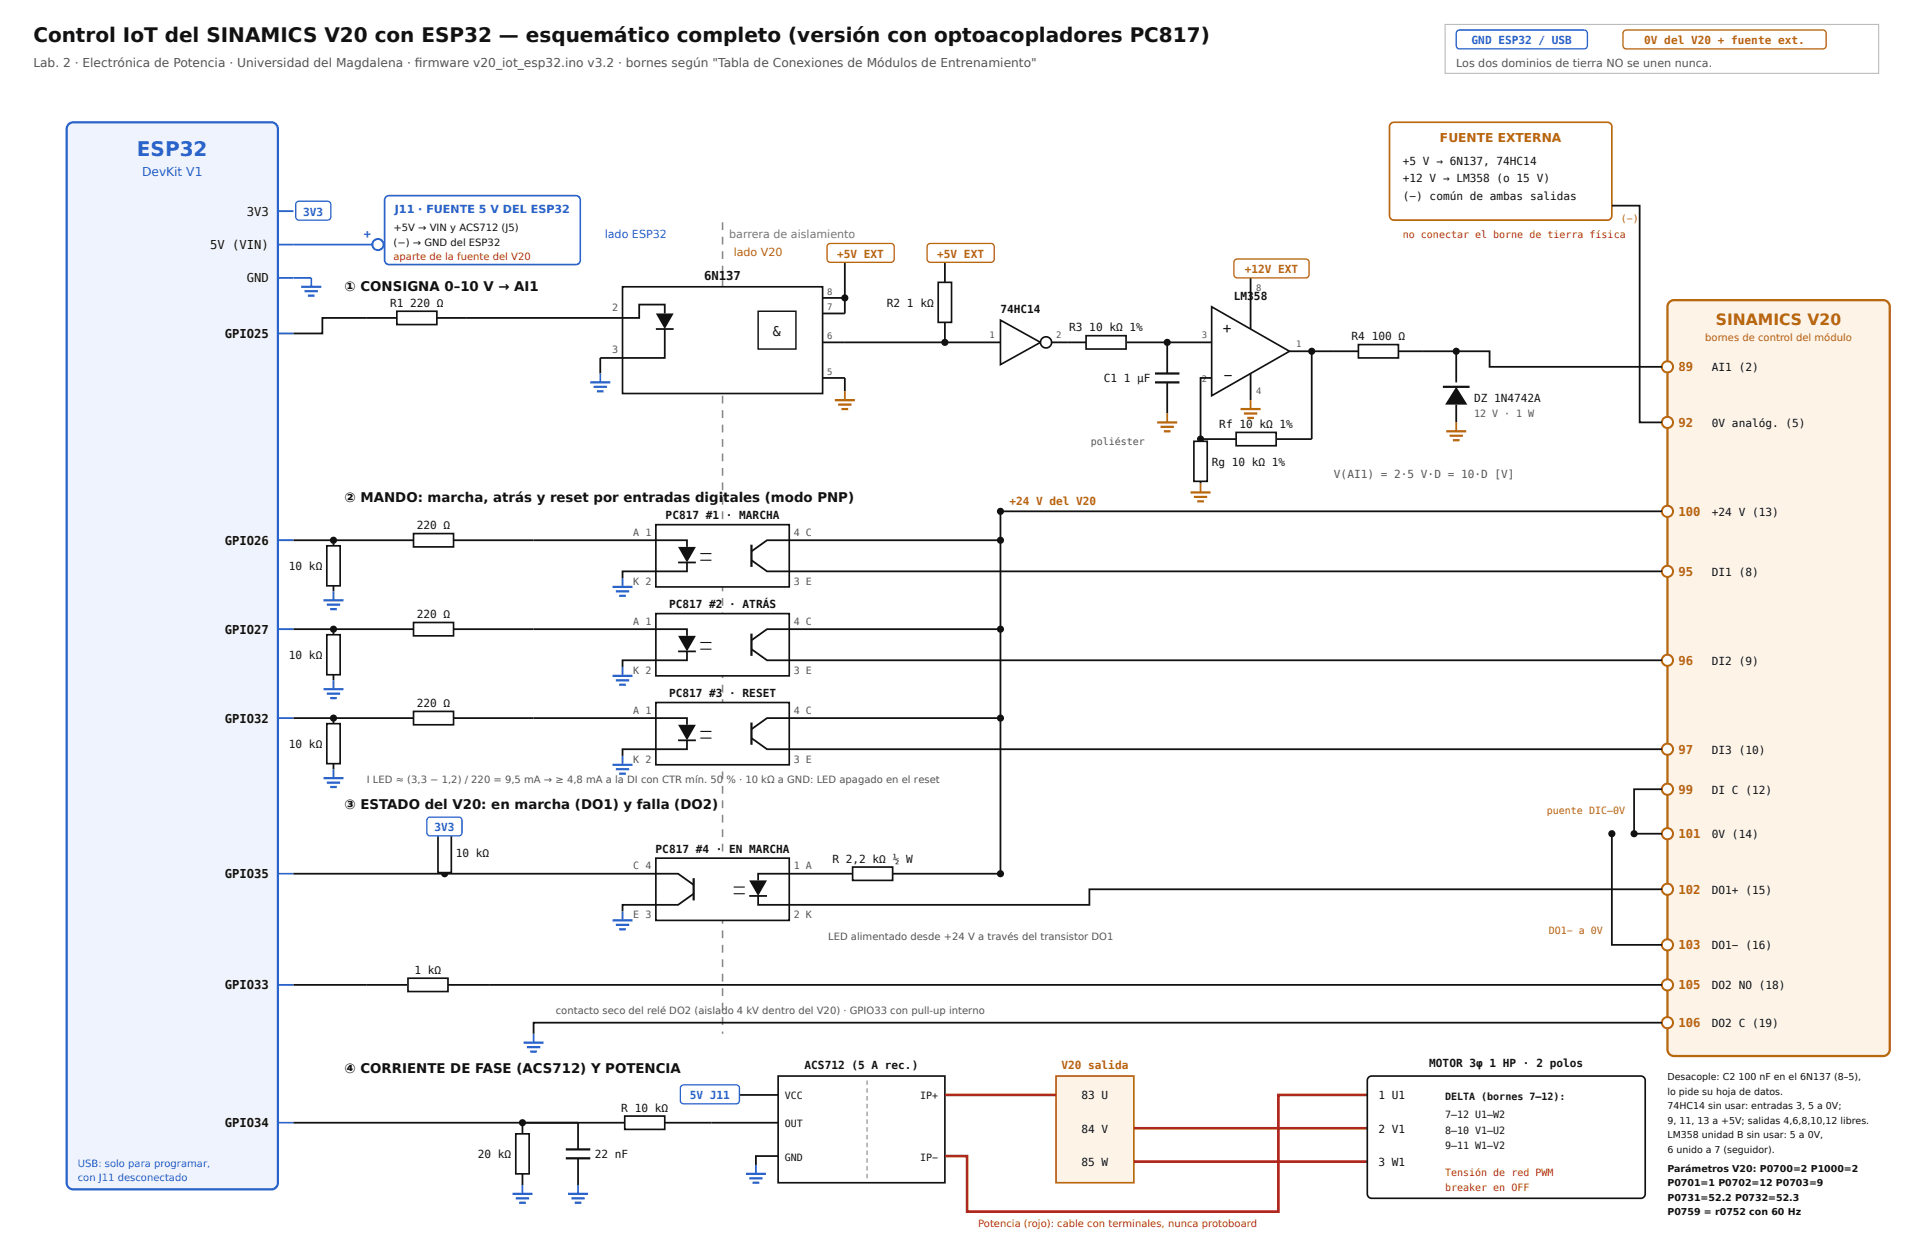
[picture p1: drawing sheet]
<svg xmlns="http://www.w3.org/2000/svg" width="455mm" height="296mm" viewBox="0 0 455 296" stroke-linecap="round" stroke-linejoin="round" font-family="sans-serif">
<path d="M344 5.8h103.1v11.7h-103.1z" fill="none" stroke="#bbb" stroke-width=".26"/>
<path d="M346.8 7.4l.6-.3h29.6a.79 .79 0 0 1 .8 .8v2.9a.79 .79 0 0 1-.8 .8h-29.6a.79 .79 0 0 1-.8-.8v-2.9z" fill="#fff"/>
<path d="M346.8 7.4l.6-.3h29.6a.79 .79 0 0 1 .8 .8v2.9a.79 .79 0 0 1-.8 .8h-29.6a.79 .79 0 0 1-.8-.8v-2.9z" fill="none" stroke="#2a63c9" stroke-width=".32"/>
<path d="M386.5 7.4l.6-.3h46.8a.79 .79 0 0 1 .8 .8v2.9a.79 .79 0 0 1-.8 .8h-46.8a.79 .79 0 0 1-.8-.8v-2.9z" fill="#fff"/>
<path d="M386.5 7.4l.6-.3h46.8a.79 .79 0 0 1 .8 .8v2.9a.79 .79 0 0 1-.8 .8h-46.8a.79 .79 0 0 1-.8-.8v-2.9z" fill="none" stroke="#b8690b" stroke-width=".32"/>
<path d="M16.3 29.6l.6-.4 .6-.1h47.1a1.59 1.59 0 0 1 1.5 1.6v250.8a1.59 1.59 0 0 1-1.5 1.6h-47.1a1.59 1.59 0 0 1-1.6-1.6v-250.8l.1-.6z" fill="#eef3fd"/>
<path d="M16.3 29.6l.6-.4 .6-.1h47.1a1.59 1.59 0 0 1 1.5 1.6v250.8a1.59 1.59 0 0 1-1.5 1.6h-47.1a1.59 1.59 0 0 1-1.6-1.6v-250.8l.1-.6z" fill="none" stroke="#2a63c9" stroke-width=".53"/>
<path d="M66.1 50.3h3.7M66.1 58.2h3.7M66.1 66.1h3.7M66.1 79.4h3.7M66.1 128.6h3.7M66.1 149.8h3.7M66.1 170.9h3.7M66.1 208h3.7M66.1 234.4h3.7M66.1 267.2h3.7" fill="none" stroke="#2a63c9" stroke-width=".42"/>
<path d="M70.6 48.1l.6-.2h6.7a.79 .79 0 0 1 .8 .8v2.9a.79 .79 0 0 1-.8 .8h-6.7a.79 .79 0 0 1-.8-.8v-2.9z" fill="#fff"/>
<path d="M70.6 48.1l.6-.2h6.7a.79 .79 0 0 1 .8 .8v2.9a.79 .79 0 0 1-.8 .8h-6.7a.79 .79 0 0 1-.8-.8v-2.9z" fill="none" stroke="#2a63c9" stroke-width=".32"/>
<path d="M69.8 58.2h20.2M69.8 66.1h4.3v2.2" fill="none" stroke="#2a63c9" stroke-width=".42"/>
<path d="M71.7 68.3h4.8M72.5 69.3h3.2M73.3 70.4h1.6" fill="none" stroke="#2a63c9" stroke-width=".53"/>
<circle cx="90" cy="58.2" r="1.32" fill="#fff"/>
<circle cx="90" cy="58.2" r="1.32" fill="none" stroke="#2a63c9" stroke-width=".48"/>
<path d="M91.9 46.9l.7-.3h44.5a1.06 1.06 0 0 1 1 1v14.3a1.06 1.06 0 0 1-1 1.1h-44.5a1.06 1.06 0 0 1-1.1-1.1v-14.3z" fill="#fff"/>
<path d="M91.9 46.9l.7-.3h44.5a1.06 1.06 0 0 1 1 1v14.3a1.06 1.06 0 0 1-1 1.1h-44.5a1.06 1.06 0 0 1-1.1-1.1v-14.3z" fill="none" stroke="#2a63c9" stroke-width=".4"/>
<path d="M171.8 52.9h.4v1.9h-.4zM171.8 56.4h.4v1.8h-.4zM171.8 59.8h.4v1.8h-.4zM171.8 63.2h.4v1.9h-.4zM171.8 66.7h.4v1.8h-.4zM171.8 70.1h.4v1.9h-.4zM171.8 73.6h.4v1.8h-.4zM171.8 77h.4v1.8h-.4zM171.8 80.4h.4v1.9h-.4zM171.8 83.9h.4v1.8h-.4zM171.8 87.3h.4v1.9h-.4zM171.8 90.8h.4v1.8h-.4zM171.8 94.2h.4v1.8h-.4zM171.8 97.6h.4v1.9h-.4zM171.8 101.1h.4v1.8h-.4zM171.8 104.5h.4v1.9h-.4zM171.8 107.9h.4v1.9h-.4zM171.8 111.4h.4v1.8h-.4zM171.8 114.8h.4v1.9h-.4zM171.8 118.3h.4v1.8h-.4zM171.8 121.7h.4v1.9h-.4zM171.8 125.1h.4v1.9h-.4zM171.8 128.6h.4v1.8h-.4zM171.8 132h.4v1.9h-.4zM171.8 135.5h.4v1.8h-.4zM171.8 138.9h.4v1.9h-.4zM171.8 142.3h.4v1.9h-.4zM171.8 145.8h.4v1.8h-.4zM171.8 149.2h.4v1.9h-.4zM171.8 152.7h.4v1.8h-.4zM171.8 156.1h.4v1.9h-.4zM171.8 159.5h.4v1.9h-.4zM171.8 163h.4v1.8h-.4zM171.8 166.4h.4v1.9h-.4zM171.8 169.9h.4v1.8h-.4zM171.8 173.3h.4v1.9h-.4zM171.8 176.7h.4v1.9h-.4zM171.8 180.2h.4v1.8h-.4zM171.8 183.6h.4v1.9h-.4zM171.8 187.1h.4v1.8h-.4zM171.8 190.5h.4v1.9h-.4zM171.8 193.9h.4v1.9h-.4zM171.8 197.4h.4v1.8h-.4zM171.8 200.8h.4v1.9h-.4zM171.8 204.3h.4v1.8h-.4zM171.8 207.7h.4v1.8h-.4zM171.8 211.1h.4v1.9h-.4zM171.8 214.6h.4v1.8h-.4zM171.8 218h.4v1.9h-.4zM171.8 221.5h.4v1.8h-.4zM171.8 224.9h.4v1.8h-.4zM171.8 228.3h.4v1.9h-.4zM171.8 231.8h.4v1.8h-.4zM171.8 235.2h.4v1.9h-.4zM171.8 238.7h.4v1.8h-.4zM171.8 242.1h.4v1.8h-.4zM171.8 245.5h.4v.6h-.4z" fill="#888"/>
<path d="M397.3 71.9l.6-.3 .6-.2h49.7a1.59 1.59 0 0 1 1.6 1.6v176.8a1.59 1.59 0 0 1-1.6 1.6h-49.7a1.59 1.59 0 0 1-1.6-1.6v-176.8l.1-.6z" fill="#fdf4e7"/>
<path d="M397.3 71.9l.6-.3 .6-.2h49.7a1.59 1.59 0 0 1 1.6 1.6v176.8a1.59 1.59 0 0 1-1.6 1.6h-49.7a1.59 1.59 0 0 1-1.6-1.6v-176.8l.1-.6z" fill="none" stroke="#b8690b" stroke-width=".53"/>
<circle cx="396.9" cy="87.3" r="1.32" fill="#fff"/>
<circle cx="396.9" cy="87.3" r="1.32" fill="none" stroke="#b8690b" stroke-width=".48"/>
<circle cx="396.9" cy="100.5" r="1.32" fill="#fff"/>
<circle cx="396.9" cy="100.5" r="1.32" fill="none" stroke="#b8690b" stroke-width=".48"/>
<circle cx="396.9" cy="121.7" r="1.32" fill="#fff"/>
<circle cx="396.9" cy="121.7" r="1.32" fill="none" stroke="#b8690b" stroke-width=".48"/>
<circle cx="396.9" cy="136" r="1.32" fill="#fff"/>
<circle cx="396.9" cy="136" r="1.32" fill="none" stroke="#b8690b" stroke-width=".48"/>
<circle cx="396.9" cy="157.2" r="1.32" fill="#fff"/>
<circle cx="396.9" cy="157.2" r="1.32" fill="none" stroke="#b8690b" stroke-width=".48"/>
<circle cx="396.9" cy="178.3" r="1.32" fill="#fff"/>
<circle cx="396.9" cy="178.3" r="1.32" fill="none" stroke="#b8690b" stroke-width=".48"/>
<circle cx="396.9" cy="187.9" r="1.32" fill="#fff"/>
<circle cx="396.9" cy="187.9" r="1.32" fill="none" stroke="#b8690b" stroke-width=".48"/>
<circle cx="396.9" cy="198.4" r="1.32" fill="#fff"/>
<circle cx="396.9" cy="198.4" r="1.32" fill="none" stroke="#b8690b" stroke-width=".48"/>
<circle cx="396.9" cy="211.7" r="1.32" fill="#fff"/>
<circle cx="396.9" cy="211.7" r="1.32" fill="none" stroke="#b8690b" stroke-width=".48"/>
<circle cx="396.9" cy="224.9" r="1.32" fill="#fff"/>
<circle cx="396.9" cy="224.9" r="1.32" fill="none" stroke="#b8690b" stroke-width=".48"/>
<circle cx="396.9" cy="234.4" r="1.32" fill="#fff"/>
<circle cx="396.9" cy="234.4" r="1.32" fill="none" stroke="#b8690b" stroke-width=".48"/>
<circle cx="396.9" cy="243.4" r="1.32" fill="#fff"/>
<circle cx="396.9" cy="243.4" r="1.32" fill="none" stroke="#b8690b" stroke-width=".48"/>
<path d="M94.5 75.7h-17.8v3.7h-6.9M104 75.7h7.1" fill="none" stroke="#111" stroke-width=".42"/>
<path d="M94.5 74.1h9.5v3.2h-9.5z" fill="#fff"/>
<path d="M94.5 74.1h9.5v3.2h-9.5z" fill="none" stroke="#111" stroke-width=".4"/>
<path d="M111.1 75.7h37.1" fill="none" stroke="#111" stroke-width=".42"/>
<path d="M148.2 68.3h47.6v25.4h-47.6z" fill="#fff"/>
<path d="M148.2 68.3h47.6v25.4h-47.6z" fill="none" stroke="#111" stroke-width=".4"/>
<path d="M156.1 74.6h4.2l-2.1 3.7z" fill="#111"/>
<path d="M156.1 78.3h4.2M158.2 74.6v-2.1h-6.1v3.2h-3.9M158.2 78.3v6.9h-15.3v3.7M195.8 70.9h5.3v3.7h-5.3M195.8 81.5h5.3M195.8 90h5.3" fill="none" stroke="#111" stroke-width=".42"/>
<path d="M142.9 88.9v2.1" fill="none" stroke="#2a63c9" stroke-width=".42"/>
<path d="M140.5 91h4.8M141.3 92.1h3.2M142.1 93.1h1.6" fill="none" stroke="#2a63c9" stroke-width=".53"/>
<path d="M180.4 74.1h9v9h-9z" fill="none" stroke="#111" stroke-width=".34"/>
<circle cx="201.1" cy="70.9" r=".85" fill="#111"/>
<path d="M201.1 62.4v8.5" fill="none" stroke="#111" stroke-width=".42"/>
<path d="M197.1 58.2l.5-.3h14.4a.79 .79 0 0 1 .8 .8v2.9a.79 .79 0 0 1-.8 .8h-14.4a.79 .79 0 0 1-.8-.8v-2.9z" fill="#fff"/>
<path d="M197.1 58.2l.5-.3h14.4a.79 .79 0 0 1 .8 .8v2.9a.79 .79 0 0 1-.8 .8h-14.4a.79 .79 0 0 1-.8-.8v-2.9z" fill="none" stroke="#b8690b" stroke-width=".32"/>
<path d="M201.1 90v3.1M201.1 81.5h23.8" fill="none" stroke="#111" stroke-width=".42"/>
<path d="M201.1 93.1v2.1" fill="none" stroke="#b8690b" stroke-width=".42"/>
<path d="M198.7 95.2h4.8M199.5 96.3h3.2M200.3 97.4h1.6" fill="none" stroke="#b8690b" stroke-width=".53"/>
<circle cx="224.9" cy="81.5" r=".85" fill="#111"/>
<path d="M224.9 62.4v4.8M224.9 76.7v4.8" fill="none" stroke="#111" stroke-width=".42"/>
<path d="M223.3 67.2h3.2v9.5h-3.2z" fill="#fff"/>
<path d="M223.3 67.2h3.2v9.5h-3.2z" fill="none" stroke="#111" stroke-width=".4"/>
<path d="M220.9 58.2l.6-.3h14.3a.79 .79 0 0 1 .8 .8v2.9a.79 .79 0 0 1-.8 .8h-14.3a.79 .79 0 0 1-.8-.8v-2.9z" fill="#fff"/>
<path d="M220.9 58.2l.6-.3h14.3a.79 .79 0 0 1 .8 .8v2.9a.79 .79 0 0 1-.8 .8h-14.3a.79 .79 0 0 1-.8-.8v-2.9z" fill="none" stroke="#b8690b" stroke-width=".32"/>
<path d="M224.9 81.5h13.2" fill="none" stroke="#111" stroke-width=".42"/>
<path d="M238.1 76.2l9.5 5.3-9.5 5.3z" fill="#fff"/>
<path d="M238.1 76.2l9.5 5.3-9.5 5.3z" fill="none" stroke="#111" stroke-width=".4"/>
<circle cx="249" cy="81.5" r="1.32" fill="#fff"/>
<circle cx="249" cy="81.5" r="1.32" fill="none" stroke="#111" stroke-width=".4"/>
<path d="M250.3 81.5h8.2M268 81.5h4.5" fill="none" stroke="#111" stroke-width=".42"/>
<path d="M258.5 79.9h9.5v3.2h-9.5z" fill="#fff"/>
<path d="M258.5 79.9h9.5v3.2h-9.5z" fill="none" stroke="#111" stroke-width=".4"/>
<path d="M272.5 81.5h15.9" fill="none" stroke="#111" stroke-width=".42"/>
<circle cx="277.8" cy="81.5" r=".85" fill="#111"/>
<path d="M277.8 81.5v7.4M277.8 91v7.4" fill="none" stroke="#111" stroke-width=".42"/>
<path d="M274.9 88.9h5.8M274.9 91h5.8" fill="none" stroke="#111" stroke-width=".53"/>
<path d="M277.8 98.4v2.1" fill="none" stroke="#b8690b" stroke-width=".42"/>
<path d="M275.4 100.5h4.8M276.2 101.6h3.2M277 102.7h1.6" fill="none" stroke="#b8690b" stroke-width=".53"/>
<path d="M288.4 73l18.5 10.6-18.5 10.6z" fill="#fff"/>
<path d="M288.4 73l18.5 10.6-18.5 10.6z" fill="none" stroke="#111" stroke-width=".4"/>
<path d="M288.4 90h-2.7v14.5" fill="none" stroke="#111" stroke-width=".42"/>
<circle cx="285.7" cy="104.5" r=".85" fill="#111"/>
<path d="M285.7 104.5v.5M285.7 114.6v.5" fill="none" stroke="#111" stroke-width=".42"/>
<path d="M284.2 105h3.1v9.6h-3.1z" fill="#fff"/>
<path d="M284.2 105h3.1v9.6h-3.1z" fill="none" stroke="#111" stroke-width=".4"/>
<path d="M285.7 115.1v2.1" fill="none" stroke="#b8690b" stroke-width=".42"/>
<path d="M283.4 117.2h4.7M284.2 118.3h3.1M285 119.3h1.5" fill="none" stroke="#b8690b" stroke-width=".53"/>
<path d="M285.7 104.5h8.5M303.7 104.5h8.5" fill="none" stroke="#111" stroke-width=".42"/>
<path d="M294.2 102.9h9.5v3.2h-9.5z" fill="#fff"/>
<path d="M294.2 102.9h9.5v3.2h-9.5z" fill="none" stroke="#111" stroke-width=".4"/>
<path d="M312.2 83.6v20.9" fill="none" stroke="#111" stroke-width=".42"/>
<circle cx="312.2" cy="83.6" r=".85" fill="#111"/>
<path d="M297.7 66.1v12.2M306.9 83.6h10.6" fill="none" stroke="#111" stroke-width=".42"/>
<path d="M293.9 61.9l.6-.3h16.3a.79 .79 0 0 1 .8 .8v3a.79 .79 0 0 1-.8 .7h-16.3a.79 .79 0 0 1-.8-.7v-3z" fill="#fff"/>
<path d="M293.9 61.9l.6-.3h16.3a.79 .79 0 0 1 .8 .8v3a.79 .79 0 0 1-.8 .7h-16.3a.79 .79 0 0 1-.8-.7v-3z" fill="none" stroke="#b8690b" stroke-width=".32"/>
<path d="M297.7 88.9v6.3M317.5 83.6h5.8M332.8 83.6h5.9" fill="none" stroke="#111" stroke-width=".42"/>
<path d="M297.7 95.2v2.2" fill="none" stroke="#b8690b" stroke-width=".42"/>
<path d="M295.3 97.4h4.7M296.1 98.4h3.1M296.9 99.5h1.5" fill="none" stroke="#b8690b" stroke-width=".53"/>
<path d="M323.3 82h9.5v3.2h-9.5z" fill="#fff"/>
<path d="M323.3 82h9.5v3.2h-9.5z" fill="none" stroke="#111" stroke-width=".4"/>
<path d="M338.7 83.6h15.8v3.7h41.1" fill="none" stroke="#111" stroke-width=".42"/>
<circle cx="346.6" cy="83.6" r=".85" fill="#111"/>
<path d="M346.6 83.6v7.4" fill="none" stroke="#111" stroke-width=".42"/>
<path d="M346.6 92.1l2.6 4.2h-5.2z" fill="#111"/>
<path d="M343.4 92.1h6.4" fill="none" stroke="#111" stroke-width=".53"/>
<path d="M346.6 96.3v4.2" fill="none" stroke="#111" stroke-width=".42"/>
<path d="M346.6 100.5v2.2" fill="none" stroke="#b8690b" stroke-width=".42"/>
<path d="M344.2 102.7h4.8M345 103.7h3.2M345.8 104.8h1.6" fill="none" stroke="#b8690b" stroke-width=".53"/>
<path d="M331 29.4l.8-.3h50.8a1.06 1.06 0 0 1 1 1.1v21.1a1.06 1.06 0 0 1-1 1.1h-50.8a1.06 1.06 0 0 1-1.1-1.1v-21.1z" fill="#fff"/>
<path d="M331 29.4l.8-.3h50.8a1.06 1.06 0 0 1 1 1.1v21.1a1.06 1.06 0 0 1-1 1.1h-50.8a1.06 1.06 0 0 1-1.1-1.1v-21.1z" fill="none" stroke="#b8690b" stroke-width=".4"/>
<path d="M383.6 48.9h6.7v51.6h5.3M238.1 121.7h157.5" fill="none" stroke="#111" stroke-width=".42"/>
<circle cx="238.1" cy="121.7" r=".85" fill="#111"/>
<path d="M156.1 124.9h31.8v14.8h-31.8z" fill="#fff"/>
<path d="M156.1 124.9h31.8v14.8h-31.8z" fill="none" stroke="#111" stroke-width=".4"/>
<path d="M161.4 130.2h4.2l-2.1 3.7z" fill="#111"/>
<path d="M69.8 128.6h9.6M156.1 128.6h7.4v1.6M161.4 133.9h4.2M163.5 133.9v2.1h-7.4M178.9 133.3l3.7 2.7h5.3M187.9 128.6h-5.3l-3.7 2.6" fill="none" stroke="#111" stroke-width=".42"/>
<path d="M166.7 131.8h2.6M166.7 133.3h2.6" fill="none" stroke="#111" stroke-width=".26"/>
<path d="M178.9 129.6v5.3" fill="none" stroke="#111" stroke-width=".53"/>
<circle cx="79.4" cy="128.6" r=".85" fill="#111"/>
<path d="M79.4 128.6v1.3M79.4 139.4v1.4" fill="none" stroke="#111" stroke-width=".42"/>
<path d="M77.8 129.9h3.2v9.5h-3.2z" fill="#fff"/>
<path d="M77.8 129.9h3.2v9.5h-3.2z" fill="none" stroke="#111" stroke-width=".4"/>
<path d="M79.4 140.8v2.1" fill="none" stroke="#2a63c9" stroke-width=".42"/>
<path d="M77 142.9h4.8M77.8 143.9h3.2M78.6 145h1.6" fill="none" stroke="#2a63c9" stroke-width=".53"/>
<path d="M79.4 128.6h19M107.9 128.6h19.1" fill="none" stroke="#111" stroke-width=".42"/>
<path d="M98.4 127h9.5v3.2h-9.5z" fill="#fff"/>
<path d="M98.4 127h9.5v3.2h-9.5z" fill="none" stroke="#111" stroke-width=".4"/>
<path d="M127 128.6h29.1M156.1 136h-7.9v1.6M187.9 128.6h50.2" fill="none" stroke="#111" stroke-width=".42"/>
<path d="M148.2 137.6v2.1" fill="none" stroke="#2a63c9" stroke-width=".42"/>
<path d="M145.8 139.7h4.7M146.6 140.8h3.2M147.4 141.8h1.6" fill="none" stroke="#2a63c9" stroke-width=".53"/>
<circle cx="238.1" cy="128.6" r=".85" fill="#111"/>
<path d="M187.9 136h207.7" fill="none" stroke="#111" stroke-width=".42"/>
<path d="M156.1 146h31.8v14.9h-31.8z" fill="#fff"/>
<path d="M156.1 146h31.8v14.9h-31.8z" fill="none" stroke="#111" stroke-width=".4"/>
<path d="M161.4 151.3h4.2l-2.1 3.7z" fill="#111"/>
<path d="M69.8 149.8h9.6M156.1 149.8h7.4v1.5M161.4 155h4.2M163.5 155v2.2h-7.4M178.9 154.5l3.7 2.7h5.3M187.9 149.8h-5.3l-3.7 2.6" fill="none" stroke="#111" stroke-width=".42"/>
<path d="M166.7 152.9h2.6M166.7 154.5h2.6" fill="none" stroke="#111" stroke-width=".26"/>
<path d="M178.9 150.8v5.3" fill="none" stroke="#111" stroke-width=".53"/>
<circle cx="79.4" cy="149.8" r=".85" fill="#111"/>
<path d="M79.4 149.8v1.3M79.4 160.6v1.3" fill="none" stroke="#111" stroke-width=".42"/>
<path d="M77.8 151.1h3.2v9.5h-3.2z" fill="#fff"/>
<path d="M77.8 151.1h3.2v9.5h-3.2z" fill="none" stroke="#111" stroke-width=".4"/>
<path d="M79.4 161.9v2.1" fill="none" stroke="#2a63c9" stroke-width=".42"/>
<path d="M77 164h4.8M77.8 165.1h3.2M78.6 166.2h1.6" fill="none" stroke="#2a63c9" stroke-width=".53"/>
<path d="M79.4 149.8h19M107.9 149.8h19.1" fill="none" stroke="#111" stroke-width=".42"/>
<path d="M98.4 148.2h9.5v3.1h-9.5z" fill="#fff"/>
<path d="M98.4 148.2h9.5v3.1h-9.5z" fill="none" stroke="#111" stroke-width=".4"/>
<path d="M127 149.8h29.1M156.1 157.2h-7.9v1.5M187.9 149.8h50.2" fill="none" stroke="#111" stroke-width=".42"/>
<path d="M148.2 158.7v2.2" fill="none" stroke="#2a63c9" stroke-width=".42"/>
<path d="M145.8 160.9h4.7M146.6 161.9h3.2M147.4 163h1.6" fill="none" stroke="#2a63c9" stroke-width=".53"/>
<circle cx="238.1" cy="149.8" r=".85" fill="#111"/>
<path d="M187.9 157.2h207.7" fill="none" stroke="#111" stroke-width=".42"/>
<path d="M156.1 167.2h31.8v14.8h-31.8z" fill="#fff"/>
<path d="M156.1 167.2h31.8v14.8h-31.8z" fill="none" stroke="#111" stroke-width=".4"/>
<path d="M161.4 172.5h4.2l-2.1 3.7z" fill="#111"/>
<path d="M69.8 170.9h9.6M156.1 170.9h7.4v1.6M161.4 176.2h4.2M163.5 176.2v2.1h-7.4M178.9 175.7l3.7 2.6h5.3M187.9 170.9h-5.3l-3.7 2.7" fill="none" stroke="#111" stroke-width=".42"/>
<path d="M166.7 174.1h2.6M166.7 175.7h2.6" fill="none" stroke="#111" stroke-width=".26"/>
<path d="M178.9 172v5.3" fill="none" stroke="#111" stroke-width=".53"/>
<circle cx="79.4" cy="170.9" r=".85" fill="#111"/>
<path d="M79.4 170.9v1.3M79.4 181.8v1.3" fill="none" stroke="#111" stroke-width=".42"/>
<path d="M77.8 172.2h3.2v9.6h-3.2z" fill="#fff"/>
<path d="M77.8 172.2h3.2v9.6h-3.2z" fill="none" stroke="#111" stroke-width=".4"/>
<path d="M79.4 183.1v2.1" fill="none" stroke="#2a63c9" stroke-width=".42"/>
<path d="M77 185.2h4.8M77.8 186.3h3.2M78.6 187.3h1.6" fill="none" stroke="#2a63c9" stroke-width=".53"/>
<path d="M79.4 170.9h19M107.9 170.9h19.1" fill="none" stroke="#111" stroke-width=".42"/>
<path d="M98.4 169.3h9.5v3.2h-9.5z" fill="#fff"/>
<path d="M98.4 169.3h9.5v3.2h-9.5z" fill="none" stroke="#111" stroke-width=".4"/>
<path d="M127 170.9h29.1M156.1 178.3h-7.9v1.6M187.9 170.9h50.2" fill="none" stroke="#111" stroke-width=".42"/>
<path d="M148.2 179.9v2.1" fill="none" stroke="#2a63c9" stroke-width=".42"/>
<path d="M145.8 182h4.7M146.6 183.1h3.2M147.4 184.1h1.6" fill="none" stroke="#2a63c9" stroke-width=".53"/>
<circle cx="238.1" cy="170.9" r=".85" fill="#111"/>
<path d="M238.1 121.7v86.3M187.9 178.3h207.7M395.6 187.9h-6.7v10.5h6.7" fill="none" stroke="#111" stroke-width=".42"/>
<circle cx="388.9" cy="198.4" r=".85" fill="#111"/>
<path d="M156.1 204.3h31.8v14.8h-31.8z" fill="#fff"/>
<path d="M156.1 204.3h31.8v14.8h-31.8z" fill="none" stroke="#111" stroke-width=".4"/>
<path d="M178.3 209.5h4.3l-2.2 3.8z" fill="#111"/>
<path d="M69.8 208h91.6l3.7 2.6M165.1 212.7l-3.7 2.7h-5.3M178.3 213.3h4.3M180.4 213.3v2.1h7.5M187.9 208h-7.5v1.5" fill="none" stroke="#111" stroke-width=".42"/>
<path d="M174.6 211.1h2.7M174.6 212.7h2.7" fill="none" stroke="#111" stroke-width=".26"/>
<path d="M165.1 209v5.3" fill="none" stroke="#111" stroke-width=".53"/>
<circle cx="105.8" cy="208" r=".85" fill="#111"/>
<path d="M105.8 197.9v10.1" fill="none" stroke="#111" stroke-width=".42"/>
<path d="M104.2 198.2h3.2v9.5h-3.2z" fill="#fff"/>
<path d="M104.2 198.2h3.2v9.5h-3.2z" fill="none" stroke="#111" stroke-width=".4"/>
<path d="M101.8 194.7l.6-.2h6.8a.79 .79 0 0 1 .8 .8v2.9a.79 .79 0 0 1-.8 .8h-6.8a.79 .79 0 0 1-.8-.8v-2.9z" fill="#fff"/>
<path d="M101.8 194.7l.6-.2h6.8a.79 .79 0 0 1 .8 .8v2.9a.79 .79 0 0 1-.8 .8h-6.8a.79 .79 0 0 1-.8-.8v-2.9z" fill="none" stroke="#2a63c9" stroke-width=".32"/>
<path d="M156.1 215.4h-7.9v1.6M187.9 208h15M212.5 208h15" fill="none" stroke="#111" stroke-width=".42"/>
<path d="M148.2 217v2.1" fill="none" stroke="#2a63c9" stroke-width=".42"/>
<path d="M145.8 219.1h4.7M146.6 220.1h3.2M147.4 221.2h1.6" fill="none" stroke="#2a63c9" stroke-width=".53"/>
<path d="M202.9 206.4h9.6v3.1h-9.6z" fill="#fff"/>
<path d="M202.9 206.4h9.6v3.1h-9.6z" fill="none" stroke="#111" stroke-width=".4"/>
<path d="M227.5 208h10.6" fill="none" stroke="#111" stroke-width=".42"/>
<circle cx="238.1" cy="208" r=".85" fill="#111"/>
<path d="M383.6 198.4v26.5h12M395.6 211.7h-136.3v3.7h-71.4" fill="none" stroke="#111" stroke-width=".42"/>
<circle cx="383.6" cy="198.4" r=".85" fill="#111"/>
<path d="M69.8 234.4h27.3M106.6 234.4h9.8" fill="none" stroke="#111" stroke-width=".42"/>
<path d="M97.1 232.8h9.5v3.2h-9.5z" fill="#fff"/>
<path d="M97.1 232.8h9.5v3.2h-9.5z" fill="none" stroke="#111" stroke-width=".4"/>
<path d="M116.4 234.4h279.2M395.6 243.4h-268.6v2.7M69.8 267.2h67.8" fill="none" stroke="#111" stroke-width=".42"/>
<path d="M127 246.1v2.1" fill="none" stroke="#2a63c9" stroke-width=".42"/>
<path d="M124.6 248.2h4.8M125.4 249.2h3.2M126.2 250.3h1.6" fill="none" stroke="#2a63c9" stroke-width=".53"/>
<circle cx="124.4" cy="267.2" r=".85" fill="#111"/>
<path d="M124.4 267.2v2.7M124.4 279.4v2.6" fill="none" stroke="#111" stroke-width=".42"/>
<path d="M122.8 269.9h3.1v9.5h-3.1z" fill="#fff"/>
<path d="M122.8 269.9h3.1v9.5h-3.1z" fill="none" stroke="#111" stroke-width=".4"/>
<path d="M124.4 282v2.2M137.6 282v2.2" fill="none" stroke="#2a63c9" stroke-width=".42"/>
<path d="M122 284.2h4.7M122.8 285.2h3.1M123.6 286.3h1.5M135.2 284.2h4.8M136 285.2h3.2M136.8 286.3h1.6" fill="none" stroke="#2a63c9" stroke-width=".53"/>
<path d="M124.4 267.2h24.3M137.6 267.2v6.4M137.6 275.7v6.3M158.2 267.2h11.1" fill="none" stroke="#111" stroke-width=".42"/>
<path d="M134.7 273.6h5.8M134.7 275.7h5.8" fill="none" stroke="#111" stroke-width=".53"/>
<path d="M148.7 265.6h9.5v3.2h-9.5z" fill="#fff"/>
<path d="M148.7 265.6h9.5v3.2h-9.5z" fill="none" stroke="#111" stroke-width=".4"/>
<path d="M169.3 267.2h15.9" fill="none" stroke="#111" stroke-width=".42"/>
<path d="M185.2 256.1h39.7v25.4h-39.7z" fill="#fff"/>
<path d="M185.2 256.1h39.7v25.4h-39.7z" fill="none" stroke="#111" stroke-width=".4"/>
<path d="M206.2 257.2h.3v1h-.3zM206.2 259h.3v1.1h-.3zM206.2 260.9h.3v1h-.3zM206.2 262.7h.3v1.1h-.3zM206.2 264.6h.3v1h-.3zM206.2 266.4h.3v1.1h-.3zM206.2 268.3h.3v1h-.3zM206.2 270.1h.3v1.1h-.3zM206.2 272h.3v1h-.3zM206.2 273.8h.3v1.1h-.3zM206.2 275.7h.3v1.1h-.3zM206.2 277.5h.3v1.1h-.3zM206.2 279.4h.3v1.1h-.3z" fill="#888"/>
<path d="M175.9 260.6h9.3" fill="none" stroke="#111" stroke-width=".42"/>
<path d="M162.2 258.5l.5-.3h12.5a.79 .79 0 0 1 .8 .8v2.9a.79 .79 0 0 1-.8 .8h-12.5a.79 .79 0 0 1-.8-.8v-2.9z" fill="#fff"/>
<path d="M162.2 258.5l.5-.3h12.5a.79 .79 0 0 1 .8 .8v2.9a.79 .79 0 0 1-.8 .8h-12.5a.79 .79 0 0 1-.8-.8v-2.9z" fill="none" stroke="#2a63c9" stroke-width=".32"/>
<path d="M185.2 275.2h-5.3v2.1" fill="none" stroke="#111" stroke-width=".42"/>
<path d="M179.9 277.3v2.1" fill="none" stroke="#2a63c9" stroke-width=".42"/>
<path d="M177.5 279.4h4.8M178.3 280.5h3.2M179.1 281.5h1.6" fill="none" stroke="#2a63c9" stroke-width=".53"/>
<path d="M251.4 256.1h18.5v25.4h-18.5z" fill="#fdf4e7"/>
<path d="M251.4 256.1h18.5v25.4h-18.5z" fill="none" stroke="#b8690b" stroke-width=".4"/>
<path d="M224.9 260.6h26.5M269.9 268.6h55.5M269.9 276.5h55.5M325.4 260.6h-21.1v27.8h-74.1v-13.2h-5.3" fill="none" stroke="#b3261e" stroke-width=".64" stroke-linecap="butt"/>
<path d="M325.7 256.4l.8-.3h64a1.06 1.06 0 0 1 1.1 1.1v27a1.06 1.06 0 0 1-1.1 1h-64a1.06 1.06 0 0 1-1.1-1v-27z" fill="#fff"/>
<path d="M325.7 256.4l.8-.3h64a1.06 1.06 0 0 1 1.1 1.1v27a1.06 1.06 0 0 1-1.1 1h-64a1.06 1.06 0 0 1-1.1-1v-27z" fill="none" stroke="#111" stroke-width=".4"/>
<text font-size="4.8" fill="#111" x="7.9" y="10.1">Control IoT del SINAMICS V20 con ESP32 — esquemático completo (versión con optoacopladores PC817)</text>
<text font-size="4.8" fill="#2a63c9" x="32.6" y="37">ESP32</text>
<text font-size="3.7" fill="#b8690b" x="408.4" y="77.3">SINAMICS V20</text>
<g font-size="3.4" fill="#111">
<text x="291" y="79.4">+</text>
<text x="291.3" y="90.5">−</text>
</g>
<g font-size="3.2" fill="#111">
<text x="82" y="69.3">① CONSIGNA 0–10 V → AI1</text>
<text x="184" y="79.9">&amp;</text>
<text x="82" y="119.6">② MANDO: marcha, atrás y reset por entradas digitales (modo PNP)</text>
<text x="82" y="192.6">③ ESTADO del V20: en marcha (DO1) y falla (DO2)</text>
<text x="82" y="255.3">④ CORRIENTE DE FASE (ACS712) Y POTENCIA</text>
</g>
<text font-size="2.9" fill="#555" x="7.9" y="15.9">Lab. 2 · Electrónica de Potencia · Universidad del Magdalena · fi rmware v20_iot_esp32.ino v3.2 · bornes según &quot;Tabla de Conexiones de Módulos de Entrenamiento&quot;</text>
<g font-size="2.9" fill="#b8690b">
<text x="342.7" y="33.9">FUENTE EXTERNA</text>
<text x="399.5" y="88.4">89</text>
<text x="399.5" y="101.6">92</text>
<text x="399.5" y="122.8">100</text>
<text x="399.5" y="137.1">95</text>
<text x="399.5" y="158.2">96</text>
<text x="399.5" y="179.4">97</text>
<text x="399.5" y="188.9">99</text>
<text x="399.5" y="199.5">101</text>
<text x="399.5" y="212.7">102</text>
<text x="399.5" y="226">103</text>
<text x="399.5" y="235.5">105</text>
<text x="399.5" y="244.5">106</text>
</g>
<g font-size="2.9" fill="#2a63c9">
<text x="33.8" y="41.8">DevKit V1</text>
<text x="86.6" y="56.6">+</text>
</g>
<g font-size="2.9" fill="#111">
<text x="58.8" y="51.3">3V3</text>
<text x="50" y="59.3">5V (VIN)</text>
<text x="58.8" y="67.2">GND</text>
<text x="167.6" y="66.7">6N137</text>
<text x="53.5" y="80.4">GPIO25</text>
<text x="53.5" y="129.6">GPIO26</text>
<text x="53.5" y="150.8">GPIO27</text>
<text x="53.5" y="172">GPIO32</text>
<text x="53.5" y="209">GPIO35</text>
<text x="53.5" y="235.5">GPIO33</text>
<text x="53.5" y="268.3">GPIO34</text>
</g>
<g font-size="2.6" fill="#2a63c9">
<text x="350.3" y="10.6">GND ESP32 / USB</text>
<text x="72.2" y="51.3">3V3</text>
<text x="94" y="50.8">J11 · FUENTE 5 V DEL ESP32</text>
<text x="143.9" y="56.6">lado ESP32</text>
<text x="103.4" y="197.9">3V3</text>
<text x="164.2" y="261.7">5V J11</text>
</g>
<g font-size="2.6" fill="#b8690b">
<text x="391.4" y="10.6">0V del V20 + fuente ext.</text>
<text x="174.6" y="60.9">lado V20</text>
<text x="199.3" y="61.4">+5V EXT</text>
<text x="223.1" y="61.4">+5V EXT</text>
<text x="296.3" y="65.1">+12V EXT</text>
<text x="240.2" y="120.1">+24 V del V20</text>
<text x="252.6" y="254.5">V20 salida</text>
</g>
<g font-size="2.6" fill="#555">
<text x="346.6" y="15.9">Los dos dominios de tierra NO se unen nunca.</text>
<text x="317.5" y="113.8">V(AI1) = 2·5 V·D = 10·D [V]</text>
</g>
<g font-size="2.6" fill="#111">
<text x="333.9" y="39.2">+5 V → 6N137, 74HC14</text>
<text x="333.9" y="43.4">+12 V → LM358 (o 15 V)</text>
<text x="333.9" y="47.6">(−) común de ambas salidas</text>
<text x="293.7" y="71.4">LM358</text>
<text x="92.8" y="73">R1 220 Ω</text>
<text x="211.1" y="73">R2 1 kΩ</text>
<text x="238.1" y="74.6">74HC14</text>
<text x="254.5" y="78.8">R3 10 kΩ 1%</text>
<text x="321.7" y="81">R4 100 Ω</text>
<text x="407.5" y="88.4">AI1 (2)</text>
<text x="262.7" y="91">C1 1 µF</text>
<text x="350.8" y="95.8">DZ 1N4742A</text>
<text x="290.2" y="101.9">Rf 10 kΩ 1%</text>
<text x="407.5" y="101.6">0V analóg. (5)</text>
<text x="288.4" y="110.9">Rg 10 kΩ 1%</text>
<text x="99.2" y="125.9">220 Ω</text>
<text x="158.4" y="123.6">PC817 #1 · MARCHA</text>
<text x="407.5" y="122.8">+24 V (13)</text>
<text x="68.8" y="135.7">10 kΩ</text>
<text x="407.5" y="137.1">DI1 (8)</text>
<text x="99.2" y="147.1">220 Ω</text>
<text x="159.2" y="144.7">PC817 #2 · ATRÁS</text>
<text x="68.8" y="156.9">10 kΩ</text>
<text x="407.5" y="158.2">DI2 (9)</text>
<text x="159.2" y="165.9">PC817 #3 · RESET</text>
<text x="99.2" y="168.3">220 Ω</text>
<text x="68.8" y="178.1">10 kΩ</text>
<text x="407.5" y="179.4">DI3 (10)</text>
<text x="407.5" y="188.9">DI C (12)</text>
<text x="108.5" y="204">10 kΩ</text>
<text x="156" y="202.9">PC817 #4 · EN MARCHA</text>
<text x="407.5" y="199.5">0V (14)</text>
<text x="198.1" y="205.3">R 2,2 kΩ ½ W</text>
<text x="407.5" y="212.7">DO1+ (15)</text>
<text x="407.5" y="226">DO1− (16)</text>
<text x="98.7" y="231.8">1 kΩ</text>
<text x="407.5" y="235.5">DO2 NO (18)</text>
<text x="407.5" y="244.5">DO2 C (19)</text>
<text x="191.5" y="254.5">ACS712 (5 A rec.)</text>
<text x="340.2" y="254">MOTOR 3φ 1 HP · 2 polos</text>
<text x="257.4" y="261.7">83 U</text>
<text x="328.1" y="261.7">1 U1</text>
<text x="147.9" y="264.6">R 10 kΩ</text>
<text x="257.4" y="269.6">84 V</text>
<text x="328.1" y="269.6">2 V1</text>
<text x="113.7" y="275.7">20 kΩ</text>
<text x="141.6" y="275.7">22 nF</text>
<text x="257.4" y="277.5">85 W</text>
<text x="328.1" y="277.5">3 W1</text>
</g>
<text font-size="2.6" fill="#777" x="173.6" y="56.6">barrera de aislamiento</text>
<g font-size="2.4" fill="#b8690b">
<text x="385.8" y="52.9">(−)</text>
<text x="405.9" y="81.2">bornes de control del módulo</text>
<text x="368.2" y="193.7">puente DIC–0V</text>
<text x="368.6" y="222.2">DO1− a 0V</text>
</g>
<g font-size="2.4" fill="#111">
<text x="93.7" y="55">+5V → VIN y ACS712 (J5)</text>
<text x="93.7" y="58.5">(−) → GND del ESP32</text>
<text x="186.8" y="261.7">VCC</text>
<text x="219" y="261.7">IP+</text>
<text x="344" y="261.9">DELTA (bornes 7–12):</text>
<text x="186.8" y="268.3">OUT</text>
<text x="344" y="266.2">7–12 U1–W2</text>
<text x="344" y="269.9">8–10 V1–U2</text>
<text x="344" y="273.6">9–11 W1–V2</text>
<text x="186.8" y="276.2">GND</text>
<text x="219" y="276.2">IP−</text>
</g>
<g font-size="2.4" fill="#b3261e">
<text x="333.9" y="56.6">no conectar el borne de tierra física</text>
<text x="93.7" y="61.9">aparte de la fuente del V20</text>
<text x="344" y="279.9">Tensión de red PWM</text>
<text x="344" y="283.4">breaker en OFF</text>
<text x="232.8" y="292.1">Potencia (rojo): cable con terminales, nunca protoboard</text>
</g>
<g font-size="2.4" fill="#555">
<text x="145.7" y="74.1">2</text>
<text x="145.7" y="84.1">3</text>
<text x="350.8" y="99.2">12 V · 1 W</text>
<text x="259.6" y="105.8">poliéster</text>
<text x="150.7" y="127.5">A 1</text>
<text x="188.9" y="127.5">4 C</text>
<text x="150.7" y="139.2">K 2</text>
<text x="188.9" y="139.2">3 E</text>
<text x="150.7" y="148.7">A 1</text>
<text x="188.9" y="148.7">4 C</text>
<text x="150.7" y="160.3">K 2</text>
<text x="188.9" y="160.3">3 E</text>
<text x="150.7" y="169.9">A 1</text>
<text x="188.9" y="169.9">4 C</text>
<text x="150.7" y="181.5">K 2</text>
<text x="188.9" y="181.5">3 E</text>
<text x="87.3" y="186.3">I LED ≈ (3,3 − 1,2) / 220 = 9,5 mA → ≥ 4,8 mA a la DI con CTR mín. 50 % · 10 kΩ a GND: LED apagado en el reset</text>
<text x="150.7" y="206.9">C 4</text>
<text x="188.9" y="206.9">1 A</text>
<text x="150.7" y="218.5">E 3</text>
<text x="188.9" y="218.5">2 K</text>
<text x="197.1" y="223.8">LED alimentado desde +24 V a través del transistor DO1</text>
<text x="132.3" y="241.3">contacto seco del relé DO2 (aislado 4 kV dentro del V20) · GPIO33 con pull-up interno</text>
</g>
<g font-size="2.4" fill="#2a63c9">
<text x="18.5" y="277.8">USB: solo para programar,</text>
<text x="18.5" y="281">con J11 desconectado</text>
</g>
<g font-size="2.2" fill="#111">
<text x="396.9" y="257.2">Desacople: C2 100 nF en el 6N137 (8–5),</text>
<text x="396.9" y="260.6">lo pide su hoja de datos.</text>
<text x="396.9" y="264.1">74HC14 sin usar: entradas 3, 5 a 0V;</text>
<text x="396.9" y="267.5">9, 11, 13 a +5V; salidas 4,6,8,10,12 libres.</text>
<text x="396.9" y="270.9">LM358 unidad B sin usar: 5 a 0V,</text>
<text x="396.9" y="274.4">6 unido a 7 (seguidor).</text>
<text x="396.9" y="278.9">Parámetros V20: P0700=2 P1000=2</text>
<text x="396.9" y="282.3">P0701=1 P0702=12 P0703=9</text>
<text x="396.9" y="285.8">P0731=52.2 P0732=52.3</text>
<text x="396.9" y="289.2">P0759 = r0752 con 60 Hz</text>
</g>
<g font-size="2.1" fill="#555">
<text x="196.8" y="70.1">8</text>
<text x="299" y="69.3">8</text>
<text x="196.8" y="73.8">7</text>
<text x="196.8" y="80.7">6</text>
<text x="235.5" y="80.4">1</text>
<text x="251.4" y="80.4">2</text>
<text x="286.1" y="80.4">3</text>
<text x="308.5" y="82.6">1</text>
<text x="196.8" y="89.2">5</text>
<text x="286.1" y="91">2</text>
<text x="299" y="93.7">4</text>
</g>
</svg>
